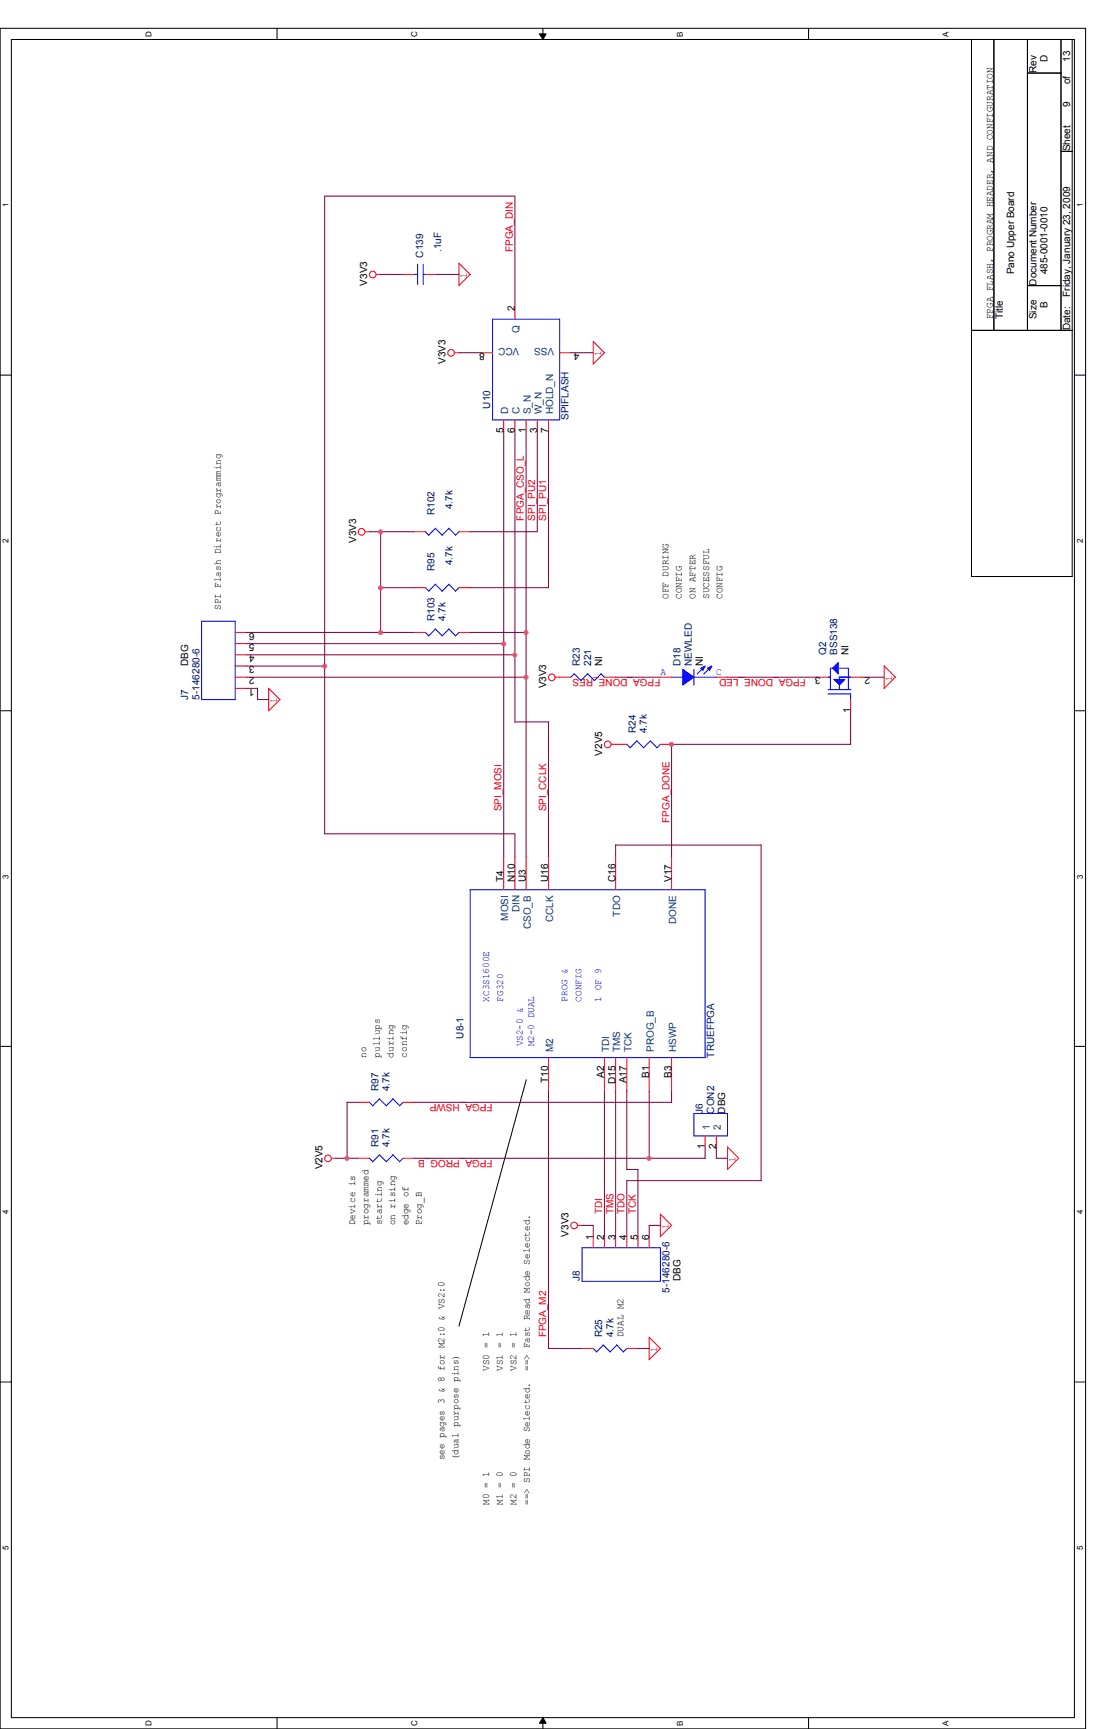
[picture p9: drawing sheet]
<svg xmlns="http://www.w3.org/2000/svg" width="279mm" height="432mm" viewBox="0 0 279 432" stroke-linecap="round" stroke-linejoin="round" font-family="sans-serif">
<path d="M0 7.1h271.1v424.7h-271.1zM2.8 9.9h265.5v419.1h-265.5z" fill="none" stroke="#000" stroke-width=".25"/>
<g fill="#fff">
<path d="M.3 386h2.3v1.1h-2.3z"/>
<path d="M268.6 386h2.2v1.1h-2.2z"/>
</g>
<path d="M0 345.1h2.8M268.3 345.1h2.8" fill="none" stroke="#000" stroke-width=".25"/>
<g fill="#fff">
<path d="M.3 302.1h2.3v1.1h-2.3z"/>
<path d="M268.6 302.1h2.2v1.1h-2.2z"/>
</g>
<path d="M0 261.3h2.8M268.3 261.3h2.8" fill="none" stroke="#000" stroke-width=".25"/>
<g fill="#fff">
<path d="M.3 218.3h2.3v1.1h-2.3z"/>
<path d="M268.6 218.3h2.2v1.1h-2.2z"/>
</g>
<path d="M0 177.5h2.8M268.3 177.5h2.8" fill="none" stroke="#000" stroke-width=".25"/>
<g fill="#fff">
<path d="M.3 134.5h2.3v1.1h-2.3z"/>
<path d="M268.6 134.5h2.2v1.1h-2.2z"/>
</g>
<path d="M0 93.7h2.8M268.3 93.7h2.8" fill="none" stroke="#000" stroke-width=".25"/>
<g fill="#fff">
<path d="M.3 50.7h2.3v1.1h-2.3z"/>
<path d="M268.6 50.7h2.2v1.1h-2.2z"/>
<path d="M36 429.6h2.2v1.4h-2.2z"/>
<path d="M36 7.7h2.2v1.4h-2.2z"/>
<path d="M102.3 429.6h2.3v1.4h-2.3z"/>
<path d="M102.3 7.7h2.3v1.4h-2.3z"/>
</g>
<path d="M69.2 7.1v2.8M69.2 429v2.8" fill="none" stroke="#000" stroke-width=".25"/>
<g fill="#fff">
<path d="M168.7 429.7h2.2v1.3h-2.2z"/>
<path d="M168.7 7.8h2.2v1.3h-2.2z"/>
</g>
<path d="M134.7 8.5h1.7l-.8 1.4zM135.6 7.1v2.8M135.6 429l.8 1.4h-1.7zM135.6 429v2.8" fill="none" stroke="#000" stroke-width=".25"/>
<path d="M134.7 8.5h1.7l-.8 1.4zM135.6 429l.8 1.4h-1.7z" fill="#000"/>
<g fill="#fff">
<path d="M235 429.7h2.3v1.3h-2.3z"/>
<path d="M235 7.8h2.3v1.3h-2.3z"/>
</g>
<path d="M201.9 7.1v2.8M242.6 9.9h25.1v134.1h-25.1zM248.2 9.9v72.6M256.5 9.9v72.6M256.5 18.2h8.4M264.9 9.9v72.6M264.9 37.8h2.8M256.5 71.3h8.4M242.6 82.5h25.1M131.4 269.7l-16.8 61.5M201.9 429v2.8" fill="none" stroke="#000" stroke-width=".25"/>
<g fill="none" stroke="#f00" stroke-width=".25">
<path d="M93.9 68.5h1.2M117.4 68.5l-2.8 2.9M117.4 68.6l-2.8-2.9v5.6M113.5 88.1h1.1M148.1 85.3v5.6M148.1 85.3l2.9 2.8M150.9 88.1l-2.8 2.8M91.1 132.8h1.2M67.1 171.9v5.6M67.1 171.9l2.8 2.9M69.9 174.7l-2.8 2.8M138.6 169.1h1.2"/>
<path d="M220.8 166.3v5.6M220.8 166.3l2.8 2.9M223.6 169.1l-2.9 2.9M152.6 185.9h1.2M82.8 289.3h1.1M184.4 289.3l-2.8 2.8M184.5 289.3l-2.8-2.9v5.7M144.2 306h1.2M164.9 303.2v5.6M164.9 303.2l2.8 2.9M167.7 306l-2.9 2.9M162.1 333.9v5.7"/>
<path d="M162.1 334l2.8 2.8M164.9 336.8l-2.8 2.8"/>
<circle cx="93.1" cy="68.6" r=".83"/>
<circle cx="112.6" cy="88.1" r=".83"/>
<circle cx="90.3" cy="132.8" r=".83"/>
<circle cx="137.8" cy="169.1" r=".83"/>
<circle cx="151.7" cy="185.9" r=".83"/>
<circle cx="81.9" cy="289.3" r=".83"/>
<circle cx="143.4" cy="306.1" r=".83"/>
</g>
<path d="M206.8 173.3h5.6v1.4M206.8 172.2h5.6M206.8 169.1h.6M207.3 166.9v5.4M211.8 169.1v3.1M212.4 169.1h-2.8v3.1" fill="none" stroke="#00f" stroke-width=".25"/>
<path d="M208.2 169.7h2.8l-1.4 1.4z" fill="#00f"/>
<path d="M208.2 169.7h2.8l-1.4 1.4z" fill="none" stroke="#00f" stroke-width=".25"/>
<path d="M207.9 166.9l1.4-1.4v2.8z" fill="#00f"/>
<g fill="none" stroke="#00f" stroke-width=".25">
<path d="M103.4 68.5h.9M104.3 66v5M105.6 68.5h.6M105.7 66v5M123 79.7h16.7v25.2h-16.7zM106.2 132.8l.9 .8M108.7 131.9l1.7 1.7M108.7 132l-1.7 1.7M112.1 131.9l1.6 1.7M112.1 132l-1.7 1.7M114.6 132.8l-.9 .9M50.3 155.2h8.4v19.5h-8.4z"/>
<path d="M106.2 146.7l.9 .9M106.2 157.9l.9 .9M108.7 145.9l1.7 1.7M108.7 157.1l1.7 1.7M108.7 145.9l-1.7 1.8M108.7 157.1l-1.7 1.7M112.1 145.9l1.6 1.8 .9-.9M112.1 157.1l1.6 1.7M112.1 145.9l-1.7 1.8M112.1 157.1l-1.7 1.7M114.6 157.9l-.9 .9M167.7 169.1h2.8"/>
<path d="M173.3 167.2v3.9M173.3 169.1h5.6M207.3 166.9h.9M207.9 166.9l1.4-1.4v2.8zM209.6 166.9h2.3l-.1 2.3M156.5 185.8l.9 .9M160.7 186.7l-1.7-1.7-1.7 1.8M162.3 185l1.7 1.7M162.4 185l-1.7 1.8M164.9 185.9l-.9 .9M117.4 222.2h58.7v41.9h-58.7zM94.7 274.4l1.7 1.7"/>
<path d="M94.7 274.4l-1.7 1.8-.8-.9M98.1 274.4l1.6 1.8 .9-.9M98.1 274.4l-1.7 1.8M173.3 278.1h8.4v5.6h-8.4zM94.7 288.4l1.7 1.7M94.7 288.4l-1.7 1.8-.8-1M98.1 288.4l1.6 1.8 .9-.9M98.1 288.4l-1.7 1.8M145.3 311.6h19.6v8.4h-19.6z"/>
</g>
<g fill="none" stroke="#f00" stroke-width=".25">
<path d="M100.6 68.5h2.8M106.2 68.5h2.8M128.6 76.9v2.8M120.2 88.1h2.8M139.7 88.1h2.8M125.8 104.9v2.8M128.6 104.9v2.8M131.4 104.9v2.8M134.2 104.9v2.8M136.9 104.9v2.8M103.4 132.8h2.8M114.6 132.8h2.8"/>
<path d="M58.7 157.9h2.8M103.4 146.8h2.8M103.4 157.9h2.8M114.6 146.8h2.8M114.6 157.9h2.8M58.7 169.1h2.8M58.7 171.9h2.8M58.7 166.3h2.8M58.7 163.5h2.8M58.7 160.7h2.8M204 169.1h2.8M212.4 174.7v2.8"/>
<path d="M212.4 169.1h2.8M153.7 185.9h2.8M164.9 185.9h2.8M125.8 213.8v8.4M128.6 213.8v8.4M131.4 213.8v8.4M136.9 213.8v8.4M153.7 213.8v8.4M167.7 213.8v8.4M89.5 275.3h2.7M100.6 275.3h2.8M136.9 264.1v8.4"/>
<path d="M150.9 264.1v8.4M153.7 264.1v8.4M156.5 264.1v8.4M162.1 264.1v8.4M167.7 264.1v8.4M89.5 289.3h2.7M100.6 289.3h2.8M176.1 283.7v2.8M178.9 283.7v2.8M148.1 308.8v2.8M150.9 308.8v2.8M153.7 308.8v2.8"/>
<path d="M156.5 308.8v2.8M159.3 308.8v2.8M162.1 308.8v2.8"/>
</g>
<path d="M170.5 167.2l2.8 1.9-2.8 2z" fill-rule="evenodd" fill="#00f"/>
<path d="M170.5 167.2l2.8 1.9-2.8 2z" fill="none" stroke="#00f" stroke-width=".25"/>
<path d="M176.6 166.9l1.2-.6-.6 1.1z" fill-rule="evenodd" fill="#00f"/>
<path d="M176.6 166.9l1.2-.6-.6 1.1z" fill="none" stroke="#00f" stroke-width=".25"/>
<path d="M175 166.9l1.1-.6-.6 1.1z" fill-rule="evenodd" fill="#00f"/>
<g fill="none" stroke="#00f" stroke-width=".25">
<path d="M143.4 168.3l1.7 1.7M143.4 168.2l-.9 .9M146.7 168.3l1.8 1.7M146.8 168.2l-1.8 1.8M150.1 168.3l.9 .9M150.1 168.2l-1.7 1.8M175 166.9l1.1-.6-.6 1.1zM175.8 166.6l-1.7 1.7M177.5 166.6l-1.8 1.7M148.1 336.7l.9 .9M150.6 335.9l1.7 1.7M150.6 335.9l-1.7 1.8"/>
<path d="M155.7 337.6l-1.7-1.7-1.7 1.8M156.5 336.8l-.9 .9"/>
</g>
<path d="M139.7 169.1h2.8M150.9 169.1h2.8M164.9 169.1h2.8M178.9 169.1h2.8M145.3 336.8h2.8M156.5 336.8h2.8" fill="none" stroke="#f00" stroke-width=".25"/>
<g fill="none" stroke="#800040" stroke-width=".25">
<path d="M81 49h47.6v28M81.1 49v159.3M95 68.5h5.6M109 68.5h5.6M114.6 88.1h5.6M142.5 88.1h5.6M125.8 107.7v106.2M128.6 107.7v72.6M131.4 107.7v106.2M134.2 107.6v25.2h-16.9M136.9 107.7v39.1M92.2 132.8h11.2"/>
<path d="M95 132.8v25.2M61.5 157.9h41.9M95 146.8h8.4M117.3 157.9h14.1M117.3 146.8h19.6M61.5 171.9h2.8M61.5 169.1h69.9M61.5 166.3h19.6M61.5 163.5h67.1M61.5 160.7h64.3M64.3 174.7h2.8M64.3 171.9v2.8"/>
<path d="M153.7 169.1h11.2M181.6 169.1h22.4M212.4 177.5v8.4M215.1 169.1h5.7M128.5 180.3h8.4v33.6M212.4 185.9h-44.7v28M81 208.2h47.6v5.7M153.7 213.9v-2.9h36.3v83.9M89.5 275.3h-2.8v14M103.4 275.3h64.3M136.9 272.5v64.3M150.9 272.5v36.4"/>
<path d="M153.7 272.5v36.3M156.5 272.5v19.6h2.8v16.8M162.1 272.5v16.8M167.7 272.5v2.8M83.8 289.3h5.7M103.4 289.3h72.7M176.1 286.5v2.8M178.8 289.3h2.9M178.9 286.5v2.8M190.1 294.9h-33.6v14M145.3 306h2.8v2.9M162.1 306h2.8"/>
<path d="M162.1 306v2.9M136.9 336.8h8.4M159.3 336.8h2.8"/>
</g>
<circle cx="95" cy="132.8" r=".54" fill="#f0f"/>
<circle cx="95" cy="132.8" r=".54" fill="none" stroke="#f0f" stroke-width=".25"/>
<circle cx="131.3" cy="158" r=".54" fill="#f0f"/>
<circle cx="131.3" cy="158" r=".54" fill="none" stroke="#f0f" stroke-width=".25"/>
<circle cx="128.5" cy="163.6" r=".54" fill="#f0f"/>
<circle cx="128.5" cy="163.6" r=".54" fill="none" stroke="#f0f" stroke-width=".25"/>
<circle cx="86.6" cy="289.3" r=".54" fill="#f0f"/>
<circle cx="86.6" cy="289.3" r=".54" fill="none" stroke="#f0f" stroke-width=".25"/>
<circle cx="167.7" cy="185.9" r=".54" fill="#f0f"/>
<circle cx="167.7" cy="185.9" r=".54" fill="none" stroke="#f0f" stroke-width=".25"/>
<circle cx="162.1" cy="289.3" r=".54" fill="#f0f"/>
<circle cx="162.1" cy="289.3" r=".54" fill="none" stroke="#f0f" stroke-width=".25"/>
<circle cx="95" cy="146.8" r=".54" fill="#f0f"/>
<circle cx="95" cy="146.8" r=".54" fill="none" stroke="#f0f" stroke-width=".25"/>
<circle cx="95" cy="158" r=".54" fill="#f0f"/>
<circle cx="95" cy="158" r=".54" fill="none" stroke="#f0f" stroke-width=".25"/>
<circle cx="131.3" cy="169.1" r=".54" fill="#f0f"/>
<circle cx="131.3" cy="169.1" r=".54" fill="none" stroke="#f0f" stroke-width=".25"/>
<circle cx="81" cy="166.4" r=".54" fill="#f0f"/>
<circle cx="81" cy="166.4" r=".54" fill="none" stroke="#f0f" stroke-width=".25"/>
<circle cx="125.7" cy="160.8" r=".54" fill="#f0f"/>
<circle cx="125.7" cy="160.8" r=".54" fill="none" stroke="#f0f" stroke-width=".25"/>
<g font-size="2.5">
<text x="261.6" y="15.5" transform="rotate(-90 261.6 15.5)">D</text>
<text x="267.2" y="15.5" transform="rotate(-90 267.2 15.5)">13</text>
<text x="258.8" y="18.2" transform="rotate(-90 258.8 18.2)">Rev</text>
<text x="267.2" y="21" transform="rotate(-90 267.2 21)">of</text>
<text x="267.2" y="26.6" transform="rotate(-90 267.2 26.6)">9</text>
<text x="267.2" y="37.8" transform="rotate(-90 267.2 37.8)">Sheet</text>
<text x="91.7" y="71.3" transform="rotate(-90 91.7 71.3)">V3V3</text>
<text x="253.2" y="68.5" transform="rotate(-90 253.2 68.5)">Pano Upper Board</text>
<text x="258.8" y="71.3" transform="rotate(-90 258.8 71.3)">Document Number</text>
<text x="261.6" y="68.5" transform="rotate(-90 261.6 68.5)">485-0001-0010</text>
<text x="128.5" y="77.8" transform="rotate(-90 128.5 77.8)">2</text>
<text x="261.6" y="76.9" transform="rotate(-90 261.6 76.9)">B</text>
<text x="267.2" y="74.1" transform="rotate(-90 267.2 74.1)">Friday, January 23, 2009</text>
<text x="247.9" y="79.7" transform="rotate(-90 247.9 79.7)">FPGA FLASH, PROGRAM HEADER, AND CONFIGURATION</text>
<text x="250.4" y="79.7" transform="rotate(-90 250.4 79.7)">Title</text>
<text x="258.8" y="79.7" transform="rotate(-90 258.8 79.7)">Size</text>
<text x="267.2" y="82.5" transform="rotate(-90 267.2 82.5)">Date:</text>
<text x="121" y="88.1" transform="rotate(-180 121 88.1)">8</text>
<text x="144.6" y="88.1" transform="rotate(-180 144.6 88.1)">4</text>
<text x="111.3" y="90.9" transform="rotate(-90 111.3 90.9)">V3V3</text>
<text x="125.7" y="108.2" transform="rotate(-90 125.7 108.2)">5</text>
<text x="128.5" y="108.2" transform="rotate(-90 128.5 108.2)">6</text>
<text x="131.3" y="108.2" transform="rotate(-90 131.3 108.2)">1</text>
<text x="134.1" y="108.2" transform="rotate(-90 134.1 108.2)">3</text>
<text x="136.9" y="108.2" transform="rotate(-90 136.9 108.2)">7</text>
<text x="88.9" y="135.6" transform="rotate(-90 88.9 135.6)">V3V3</text>
<text x="166.9" y="149.6" transform="rotate(-90 166.9 149.6)">OFF DURING</text>
<text x="170.3" y="149.6" transform="rotate(-90 170.3 149.6)">CONFIG</text>
<text x="173.7" y="149.6" transform="rotate(-90 173.7 149.6)">ON AFTER</text>
<text x="177" y="149.6" transform="rotate(-90 177 149.6)">SUCESSFUL</text>
<text x="180.4" y="149.6" transform="rotate(-90 180.4 149.6)">CONFIG</text>
<text x="55.1" y="152.4" transform="rotate(-90 55.1 152.4)">SPI Flash Direct Programming</text>
<text x="63.6" y="160.8" transform="rotate(-180 63.6 160.8)">5</text>
<text x="63.6" y="158" transform="rotate(-180 63.6 158)">6</text>
<text x="47" y="166.3" transform="rotate(-90 47 166.3)">DBG</text>
<text x="63.6" y="166.4" transform="rotate(-180 63.6 166.4)">3</text>
<text x="63.6" y="163.6" transform="rotate(-180 63.6 163.6)">4</text>
<text x="150.4" y="166.3" transform="rotate(-90 150.4 166.3)">NI</text>
<text x="175.5" y="166.3" transform="rotate(-90 175.5 166.3)">NI</text>
<text x="211.8" y="163.5" transform="rotate(-90 211.8 163.5)">NI</text>
<text x="63.6" y="172" transform="rotate(-180 63.6 172)">1</text>
<text x="63.6" y="169.2" transform="rotate(-180 63.6 169.2)">2</text>
<text x="136.4" y="171.9" transform="rotate(-90 136.4 171.9)">V3V3</text>
<text x="204.9" y="169.2" transform="rotate(-180 204.9 169.2)">3</text>
<text x="217.3" y="169.2" transform="rotate(-180 217.3 169.2)">2</text>
<text x="212.3" y="178.1" transform="rotate(-90 212.3 178.1)">1</text>
<text x="150.4" y="188.7" transform="rotate(-90 150.4 188.7)">V2V5</text>
<text x="125.7" y="220.3" transform="rotate(-90 125.7 220.3)">T4</text>
<text x="128.5" y="220.3" transform="rotate(-90 128.5 220.3)">N10</text>
<text x="131.3" y="220.3" transform="rotate(-90 131.3 220.3)">U3</text>
<text x="136.9" y="220.3" transform="rotate(-90 136.9 220.3)">U16</text>
<text x="153.7" y="220.3" transform="rotate(-90 153.7 220.3)">C16</text>
<text x="167.6" y="220.3" transform="rotate(-90 167.6 220.3)">V17</text>
<text x="91.4" y="264.1" transform="rotate(-90 91.4 264.1)">no</text>
<text x="94.8" y="264.1" transform="rotate(-90 94.8 264.1)">pullups</text>
<text x="98.2" y="264.1" transform="rotate(-90 98.2 264.1)">during</text>
<text x="101.6" y="264.1" transform="rotate(-90 101.6 264.1)">config</text>
<text x="150.9" y="269.1" transform="rotate(-90 150.9 269.1)">A2</text>
<text x="162.1" y="269.1" transform="rotate(-90 162.1 269.1)">B1</text>
<text x="167.6" y="269.1" transform="rotate(-90 167.6 269.1)">B3</text>
<text x="136.9" y="270.4" transform="rotate(-90 136.9 270.4)">T10</text>
<text x="153.7" y="270.7" transform="rotate(-90 153.7 270.7)">D15</text>
<text x="156.5" y="270.5" transform="rotate(-90 156.5 270.5)">A17</text>
<text x="181.1" y="278.1" transform="rotate(-90 181.1 278.1)">DBG</text>
<text x="176" y="287" transform="rotate(-90 176 287)">1</text>
<text x="178.8" y="287" transform="rotate(-90 178.8 287)">2</text>
<text x="80.5" y="292.1" transform="rotate(-90 80.5 292.1)">V2V5</text>
<text x="88.6" y="306" transform="rotate(-90 88.6 306)">Device is</text>
<text x="92" y="306" transform="rotate(-90 92 306)">programmed</text>
<text x="95.3" y="306" transform="rotate(-90 95.3 306)">starting</text>
<text x="98.7" y="306" transform="rotate(-90 98.7 306)">on rising</text>
<text x="102" y="306" transform="rotate(-90 102 306)">edge of</text>
<text x="105.4" y="306" transform="rotate(-90 105.4 306)">Prog_B</text>
<text x="142" y="308.8" transform="rotate(-90 142 308.8)">V3V3</text>
<text x="148.1" y="309.7" transform="rotate(-90 148.1 309.7)">1</text>
<text x="150.9" y="309.7" transform="rotate(-90 150.9 309.7)">2</text>
<text x="153.7" y="309.7" transform="rotate(-90 153.7 309.7)">3</text>
<text x="156.5" y="309.7" transform="rotate(-90 156.5 309.7)">4</text>
<text x="159.3" y="309.7" transform="rotate(-90 159.3 309.7)">5</text>
<text x="162.1" y="309.7" transform="rotate(-90 162.1 309.7)">6</text>
<text x="169.9" y="320" transform="rotate(-90 169.9 320)">DBG</text>
<text x="155.7" y="334" transform="rotate(-90 155.7 334)">DUAL M2</text>
<text x="122.2" y="342.3" transform="rotate(-90 122.2 342.3)">VS0 = 1</text>
<text x="125.6" y="342.3" transform="rotate(-90 125.6 342.3)">VS1 = 1</text>
<text x="128.9" y="342.3" transform="rotate(-90 128.9 342.3)">VS2 = 1</text>
<text x="132.3" y="342.3" transform="rotate(-90 132.3 342.3)">==&gt; Fast Read Mode Selected.</text>
<text x="111" y="364.7" transform="rotate(-90 111 364.7)">see pages 3 &amp; 8 for M2:0 &amp; VS2:0</text>
<text x="114.5" y="364.7" transform="rotate(-90 114.5 364.7)">(dual purpose pins)</text>
<text x="122.2" y="375.9" transform="rotate(-90 122.2 375.9)">M0 = 1</text>
<text x="125.6" y="375.9" transform="rotate(-90 125.6 375.9)">M1 = 0</text>
<text x="128.9" y="375.9" transform="rotate(-90 128.9 375.9)">M2 = 0</text>
<text x="132.3" y="375.9" transform="rotate(-90 132.3 375.9)">==&gt; SPI Mode Selected.</text>
</g>
<g font-size="2.5" fill="#000080">
<text x="105.7" y="64.3" transform="rotate(-90 105.7 64.3)">C139</text>
<text x="110.2" y="62.9" transform="rotate(-90 110.2 62.9)">.1uF</text>
<text x="122.4" y="102.1" transform="rotate(-90 122.4 102.1)">U10</text>
<text x="142" y="104.9" transform="rotate(-90 142 104.9)">SPIFLASH</text>
<text x="108.5" y="128.6" transform="rotate(-90 108.5 128.6)">R102</text>
<text x="112.9" y="127.2" transform="rotate(-90 112.9 127.2)">4.7k</text>
<text x="108.5" y="142.6" transform="rotate(-90 108.5 142.6)">R95</text>
<text x="112.9" y="141.2" transform="rotate(-90 112.9 141.2)">4.7k</text>
<text x="108.5" y="155.2" transform="rotate(-90 108.5 155.2)">R103</text>
<text x="111.3" y="155.2" transform="rotate(-90 111.3 155.2)">4.7k</text>
<text x="144.8" y="166.3" transform="rotate(-90 144.8 166.3)">R23</text>
<text x="147.6" y="166.3" transform="rotate(-90 147.6 166.3)">221</text>
<text x="169.9" y="166.3" transform="rotate(-90 169.9 166.3)">D18</text>
<text x="172.7" y="166.3" transform="rotate(-90 172.7 166.3)">NEWLED</text>
<text x="206.2" y="163.5" transform="rotate(-90 206.2 163.5)">Q2</text>
<text x="209" y="163.5" transform="rotate(-90 209 163.5)">BSS138</text>
<text x="47" y="174.7" transform="rotate(-90 47 174.7)">J7</text>
<text x="49.8" y="174.7" transform="rotate(-90 49.8 174.7)">5-146280-6</text>
<text x="158.7" y="183.1" transform="rotate(-90 158.7 183.1)">R24</text>
<text x="161.5" y="183.1" transform="rotate(-90 161.5 183.1)">4.7k</text>
<text x="115.7" y="259.4" transform="rotate(-90 115.7 259.4)">U8-1</text>
<text x="178.3" y="264.1" transform="rotate(-90 178.3 264.1)">TRUEFPGA</text>
<text x="94.5" y="272.5" transform="rotate(-90 94.5 272.5)">R97</text>
<text x="97.3" y="272.5" transform="rotate(-90 97.3 272.5)">4.7k</text>
<text x="175.5" y="278.1" transform="rotate(-90 175.5 278.1)">J6</text>
<text x="178.3" y="278.1" transform="rotate(-90 178.3 278.1)">CON2</text>
<text x="94.5" y="286.5" transform="rotate(-90 94.5 286.5)">R91</text>
<text x="97.3" y="286.5" transform="rotate(-90 97.3 286.5)">4.7k</text>
<text x="144.8" y="320" transform="rotate(-90 144.8 320)">J8</text>
<text x="167.1" y="322.8" transform="rotate(-90 167.1 322.8)">5-146280-6</text>
<text x="150.4" y="334" transform="rotate(-90 150.4 334)">R25</text>
<text x="153.2" y="334" transform="rotate(-90 153.2 334)">4.7k</text>
</g>
<g font-size="2.5" fill="#f00">
<text x="128" y="62.9" transform="rotate(-90 128 62.9)">FPGA_DIN</text>
<text x="116.6" y="69.4" transform="rotate(-90 116.6 69.4)">1</text>
<text x="150.1" y="88.9" transform="rotate(-90 150.1 88.9)">1</text>
<text x="130.8" y="130" transform="rotate(-90 130.8 130)">FPGA_CSO_L</text>
<text x="133.6" y="130" transform="rotate(-90 133.6 130)">SPI_PU2</text>
<text x="136.4" y="130" transform="rotate(-90 136.4 130)">SPI_PU1</text>
<text x="164.9" y="169.6" transform="rotate(-180 164.9 169.6)">FPGA_DONE_RES</text>
<text x="201.2" y="169.6" transform="rotate(-180 201.2 169.6)">FPGA_DONE_LED</text>
<text x="222.8" y="170" transform="rotate(-90 222.8 170)">1</text>
<text x="69.1" y="175.6" transform="rotate(-90 69.1 175.6)">1</text>
<text x="125.2" y="202.6" transform="rotate(-90 125.2 202.6)">SPI_MOSI</text>
<text x="136.4" y="202.6" transform="rotate(-90 136.4 202.6)">SPI_CCLK</text>
<text x="167.1" y="205.4" transform="rotate(-90 167.1 205.4)">FPGA_DONE</text>
<text x="123" y="275.8" transform="rotate(-180 123 275.8)">FPGA_HSWP</text>
<text x="123" y="289.7" transform="rotate(-180 123 289.7)">FPGA_PROG_B</text>
<text x="183.6" y="290.1" transform="rotate(-90 183.6 290.1)">1</text>
<text x="150.4" y="303.2" transform="rotate(-90 150.4 303.2)">TDI</text>
<text x="153.2" y="303.2" transform="rotate(-90 153.2 303.2)">TMS</text>
<text x="156" y="303.2" transform="rotate(-90 156 303.2)">TDO</text>
<text x="158.7" y="303.2" transform="rotate(-90 158.7 303.2)">TCK</text>
<text x="166.9" y="306.9" transform="rotate(-90 166.9 306.9)">1</text>
<text x="136.4" y="334" transform="rotate(-90 136.4 334)">FPGA_M2</text>
<text x="164.1" y="337.6" transform="rotate(-90 164.1 337.6)">1</text>
</g>
<g font-size="2.5" fill="#004080">
<text x="129.7" y="83.1" transform="rotate(-90 129.7 83.1)">Q</text>
<text x="129.7" y="86.9" transform="rotate(-180 129.7 86.9)">VCC</text>
<text x="138.3" y="86.9" transform="rotate(-180 138.3 86.9)">VSS</text>
<text x="126.9" y="103.5" transform="rotate(-90 126.9 103.5)">D</text>
<text x="129.7" y="103.5" transform="rotate(-90 129.7 103.5)">C</text>
<text x="132.5" y="103.5" transform="rotate(-90 132.5 103.5)">S_N</text>
<text x="135.3" y="103.5" transform="rotate(-90 135.3 103.5)">W_N</text>
<text x="138.1" y="103.5" transform="rotate(-90 138.1 103.5)">HOLD_N</text>
<text x="129.7" y="227.9" transform="rotate(-90 129.7 227.9)">DIN</text>
<text x="126.9" y="229.9" transform="rotate(-90 126.9 229.9)">MOSI</text>
<text x="132.5" y="232.1" transform="rotate(-90 132.5 232.1)">CSO_B</text>
<text x="138.1" y="230.3" transform="rotate(-90 138.1 230.3)">CCLK</text>
<text x="154.9" y="228.9" transform="rotate(-90 154.9 228.9)">TDO</text>
<text x="168.8" y="230.8" transform="rotate(-90 168.8 230.8)">DONE</text>
<text x="138.1" y="262.7" transform="rotate(-90 138.1 262.7)">M2</text>
<text x="152.1" y="262.7" transform="rotate(-90 152.1 262.7)">TDI</text>
<text x="154.9" y="262.7" transform="rotate(-90 154.9 262.7)">TMS</text>
<text x="157.6" y="262.7" transform="rotate(-90 157.6 262.7)">TCK</text>
<text x="163.2" y="262.7" transform="rotate(-90 163.2 262.7)">PROG_B</text>
<text x="168.8" y="262.7" transform="rotate(-90 168.8 262.7)">HSWP</text>
<text x="177.2" y="282.3" transform="rotate(-90 177.2 282.3)">1</text>
<text x="180" y="282.3" transform="rotate(-90 180 282.3)">2</text>
</g>
<g font-size="2.5" fill="#00f">
<text x="164.9" y="168.5">A</text>
<text x="178.9" y="168.5">C</text>
<text x="122.2" y="250.1" transform="rotate(-90 122.2 250.1)">XC3S1600E</text>
<text x="125.6" y="250.1" transform="rotate(-90 125.6 250.1)">FG320</text>
<text x="141.7" y="250.1" transform="rotate(-90 141.7 250.1)">PROG &amp;</text>
<text x="145.2" y="250.1" transform="rotate(-90 145.2 250.1)">CONFIG</text>
<text x="150.1" y="250.1" transform="rotate(-90 150.1 250.1)">1 OF 9</text>
<text x="130.6" y="261.3" transform="rotate(-90 130.6 261.3)">VS2-0 &amp;</text>
<text x="133.3" y="261.3" transform="rotate(-90 133.3 261.3)">M2-0 DUAL</text>
</g>
<g font-size="2">
<text x="37.8" y="9.1" transform="rotate(-90 37.8 9.1)">D</text>
<text x="104.1" y="9.1" transform="rotate(-90 104.1 9.1)">C</text>
<text x="170.5" y="9.1" transform="rotate(-90 170.5 9.1)">B</text>
<text x="236.9" y="9.1" transform="rotate(-90 236.9 9.1)">A</text>
<text x="2.2" y="51.8" transform="rotate(-90 2.2 51.8)">1</text>
<text x="270.4" y="51.8" transform="rotate(-90 270.4 51.8)">1</text>
<text x="2.2" y="135.6" transform="rotate(-90 2.2 135.6)">2</text>
<text x="270.4" y="135.6" transform="rotate(-90 270.4 135.6)">2</text>
<text x="2.2" y="219.4" transform="rotate(-90 2.2 219.4)">3</text>
<text x="270.4" y="219.4" transform="rotate(-90 270.4 219.4)">3</text>
<text x="2.2" y="303.2" transform="rotate(-90 2.2 303.2)">4</text>
<text x="270.4" y="303.2" transform="rotate(-90 270.4 303.2)">4</text>
<text x="2.2" y="387.1" transform="rotate(-90 2.2 387.1)">5</text>
<text x="270.4" y="387.1" transform="rotate(-90 270.4 387.1)">5</text>
<text x="37.8" y="431" transform="rotate(-90 37.8 431)">D</text>
<text x="104.1" y="431" transform="rotate(-90 104.1 431)">C</text>
<text x="170.5" y="431" transform="rotate(-90 170.5 431)">B</text>
<text x="236.9" y="431" transform="rotate(-90 236.9 431)">A</text>
</g>
</svg>
